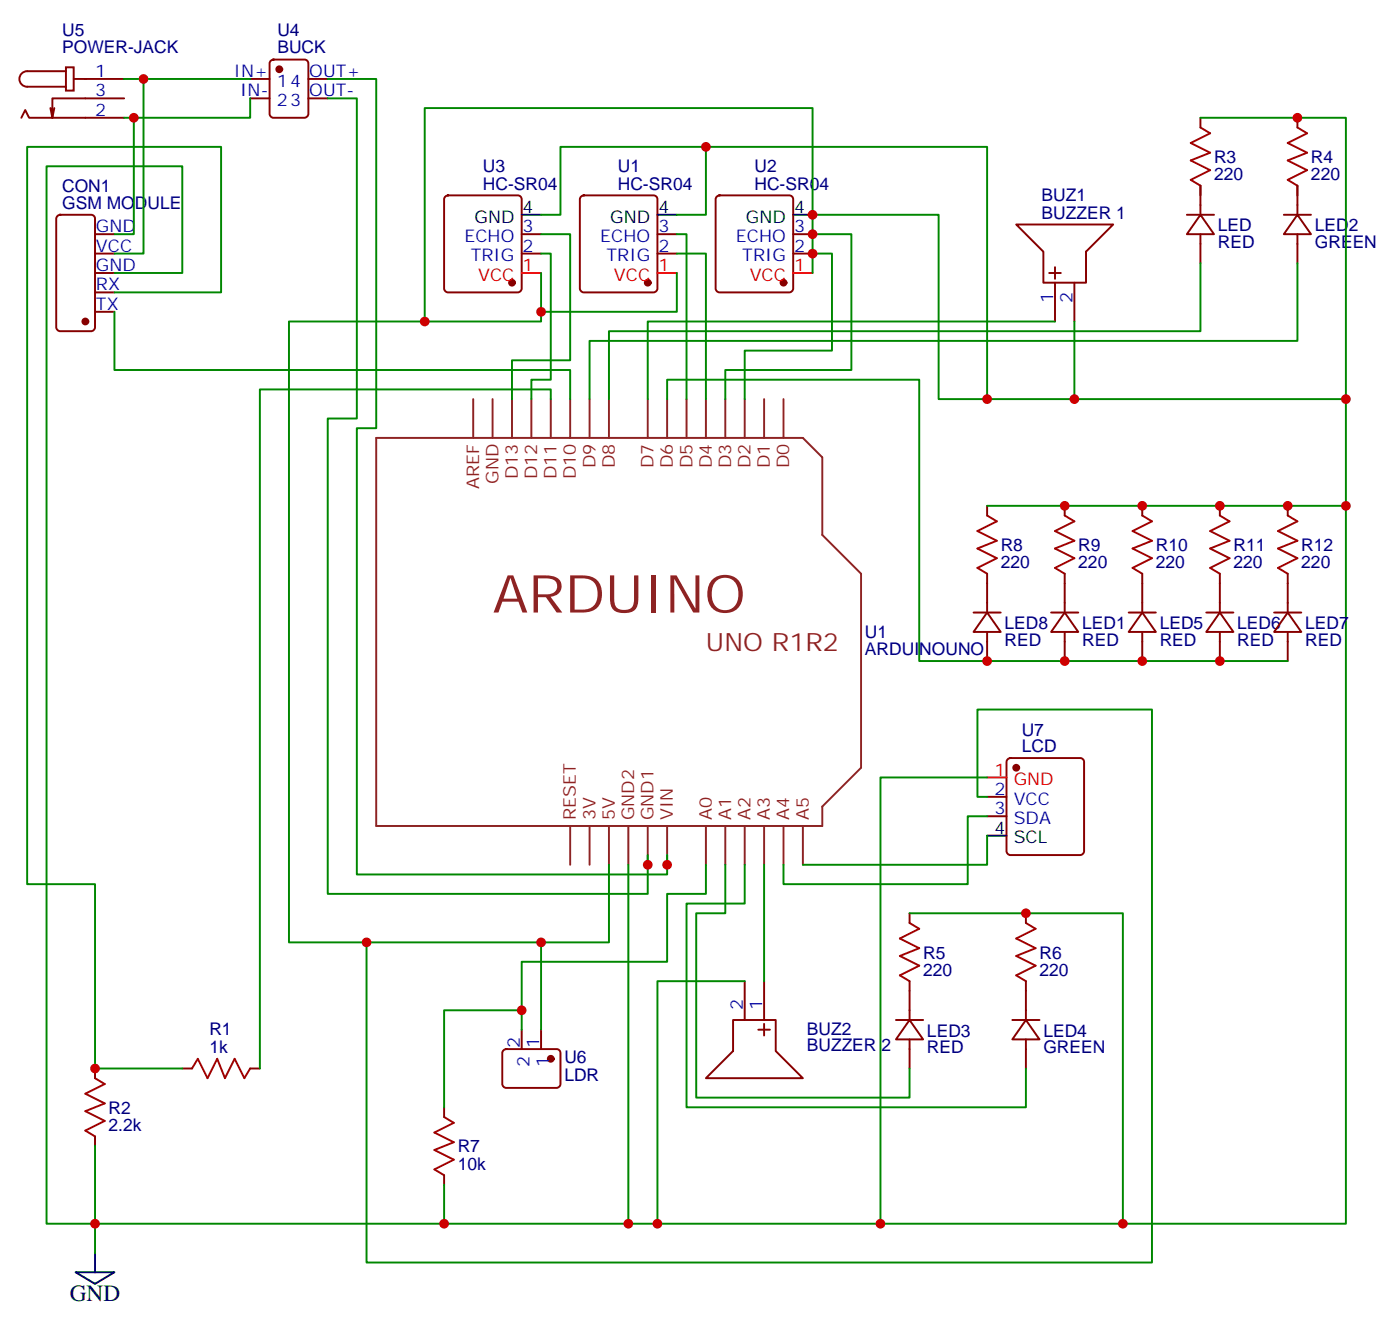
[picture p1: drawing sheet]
<svg xmlns="http://www.w3.org/2000/svg" width="255mm" height="241mm" viewBox="0 0 255 241" stroke-linecap="round" stroke-linejoin="round" font-family="sans-serif">
<g fill="none" stroke="#8c2424" stroke-width=".35">
<path d="M68.4 79.6h77.6l3.6 3.5v14.2l7 7v35.3l-7 7v3.6h-81.2zM86.1 72.6v7M89.6 72.6v7M93.1 72.6v7M96.7 72.6v7M100.2 72.6v7M103.7 72.6v7M107.2 72.6v7M110.8 72.6v7M117.8 72.6v7M121.4 72.6v7M124.9 72.6v7"/>
<path d="M128.4 72.6v7M131.9 72.6v7M135.5 72.6v7M139 72.6v7M142.5 72.6v7M103.7 150.2v7M107.2 150.2v7M110.8 150.2v7M114.3 150.2v7M117.8 150.2v7M121.4 150.2v7M128.4 150.2v7"/>
<path d="M131.9 150.2v7M135.5 150.2v7M139 150.2v7M142.5 150.2v7M146 150.2v7"/>
</g>
<g fill="none" stroke="#870000" stroke-width=".35">
<path d="M9.9 19.6l-.4 1.8M12 12.2h1.4v4.3h-1.4zM12 12.9h-7.1a1.41 1.41 0 0 0-1.4 1.5 1.41 1.41 0 0 0 1.4 1.4h7.1M13.4 14.4h9.2M22.6 17.9h-13.1v3.5l-.3-1.8M45.5 14.4h3.5M45.5 17.9h3.5M49.3 11l.4-.2h5.7a.71 .71 0 0 1 .7 .7v9.2a.76 .76 0 0 1-.7 .7h-5.7a.76 .76 0 0 1-.7-.7v-9.2zM56.1 14.4h3.5M56.1 17.9h3.5M3.9 21.4l.7-1.4 .7 1.4h17.3M10.5 39.3l.4-.2h5.7a.71 .71 0 0 1 .7 .7v19.7a.76 .76 0 0 1-.7 .7h-5.7a.76 .76 0 0 1-.7-.7v-19.7z"/>
<path d="M81 35.7l.5-.2h12.7a.71 .71 0 0 1 .7 .7v16.3a.76 .76 0 0 1-.7 .7h-12.7a.76 .76 0 0 1-.7-.7v-16.3zM105.7 35.7l.5-.2h12.7a.71 .71 0 0 1 .7 .7v16.3a.76 .76 0 0 1-.7 .7h-12.7a.76 .76 0 0 1-.7-.7v-16.3zM130.4 35.7l.5-.2h12.7a.71 .71 0 0 1 .7 .7v16.3a.76 .76 0 0 1-.7 .7h-12.7a.76 .76 0 0 1-.7-.7v-16.3zM215.9 39.1h4.9M218.4 39.1l2.4 3.5h-4.9zM218.4 21.4v1.8M218.4 33.8v5.3M233.5 39.1h5M236 39.1l2.5 3.5h-5zM236 21.4v1.8M236 33.8v5.3M17.3 46.1h3.5"/>
<path d="M17.3 42.6h3.5M17.3 56.7h3.5M17.3 53.2h3.5M17.3 49.6h3.5M94.9 46.1h3.5M94.9 42.6h3.5M119.6 46.1h3.5M119.6 42.6h3.5M144.3 46.1h3.5M144.3 42.6h3.5M184.9 40.8h17.6l-4.9 5v5.6h-7.8v-5.6zM190.9 49.6h2.1"/>
<path d="M191.9 48.6v2.1M191.9 51.4v7.1M195.4 51.4v7.1M218.4 42.6v5.3M236 42.6v5.3M179.6 92v1.7M193.7 92v1.7M207.8 92v1.7M221.9 92v1.7M234.2 92v1.7M177.1 111.4h4.9M179.6 111.4l2.4 3.5h-4.9z"/>
<path d="M179.6 104.3v7.1M179.6 114.9v5.3M191.2 111.4h4.9M193.7 111.4l2.4 3.5h-4.9zM193.7 104.3v7.1M193.7 114.9v5.3M205.3 111.4h5M207.8 111.4l2.5 3.5h-5zM207.8 104.3v7.1M207.8 114.9v5.3M219.4 111.4h5M221.9 111.4l2.5 3.5h-5z"/>
<path d="M221.9 104.3v7.1M221.9 114.9v5.3M231.8 111.4h4.9M234.2 111.4l2.5 3.5h-4.9zM234.2 104.3v7.1M234.2 114.9v5.3M183.3 138l.5-.2h12.7a.71 .71 0 0 1 .7 .7v16.3a.76 .76 0 0 1-.7 .7h-12.7a.76 .76 0 0 1-.7-.7v-16.3zM179.6 144.9h3.5M179.6 148.4h3.5M135.5 178.4v7.1M139 178.4v7.1M165.5 166.1v1.7"/>
<path d="M165.5 178.4v7.1M186.6 166.1v1.7M186.6 178.4v7.1M17.3 194.3v1.7M33.2 194.3h1.7M45.5 194.3h1.8M91.6 191l.5-.3h9.1a.71 .71 0 0 1 .8 .8v5.6a.76 .76 0 0 1-.8 .7h-9.1a.76 .76 0 0 1-.7-.7v-5.6zM94.9 187.2v3.5M98.4 187.2v3.5M133.3 185.5h7.8v5.6l4.9 4.9h-17.6l4.9-4.9zM137.9 187.2h2.2M139 186.2v2.1"/>
<path d="M163 185.5h4.9M165.5 185.5l2.4 3.5h-4.9zM165.5 189v5.3M184.1 185.5h5M186.6 185.5l2.5 3.5h-5zM186.6 189v5.3M17.3 206.6v1.8M80.8 201.3v1.8M80.8 213.7v1.7"/>
</g>
<g fill="#870000" stroke="#870000" stroke-width=".35">
<circle cx="93.1" cy="51.4" r=".53"/>
<circle cx="142.5" cy="51.4" r=".53"/>
<circle cx="117.8" cy="51.4" r=".53"/>
<circle cx="15.5" cy="58.5" r=".53"/>
<circle cx="50.8" cy="12.6" r=".53"/>
<circle cx="100.2" cy="192.5" r=".53"/>
<circle cx="184.9" cy="139.6" r=".53"/>
</g>
<path d="M94.9 49.6h3.5M119.6 49.6h3.5M144.3 49.6h3.5M179.6 141.4h3.5" fill="none" stroke="#f00" stroke-width=".35"/>
<path d="M94.9 39.1h3.5M119.6 39.1h3.5M144.3 39.1h3.5M179.6 151.9h3.5M13.8 231.3h7l-3.5 2.1zM17.3 227.8v3.5" fill="none" stroke="#000" stroke-width=".35"/>
<g fill="none" stroke="#008700" stroke-width=".35">
<path d="M22.6 14.4h3.5v31.7h-5.3M26.1 14.4h19.4M45.5 17.9v3.5h-21.2M59.6 14.4h8.8v63.5h-3.5v81.1h56.5v-3.5M59.6 17.9h5.3v58.2h-5.3v86.4h58.2v-7M22.6 21.4h1.7v21.2h-3.5M123.1 39.1h5.3v-12.4h51.2v45.9M128.4 26.7h-26.4v12.4h-3.6M147.8 39.1h22.9v33.5h24.7M218.4 21.4h26.4v201.1h-236.3v-192.3h24.7v19.4h-12.4M20.8 56.7v10.6h82.9v5.3M20.8 53.2h19.4v-26.5h-35.3v134.1h12.4v33.5h15.9"/>
<path d="M98.4 46.1h1.8v22.9h-3.5v3.6M98.4 42.6h5.3v22.9h-10.6v7.1M98.4 49.6v8.9h-45.8v112.8h58.2v-14.1M123.1 42.6h1.8v30M123.1 46.1h5.3v26.5M123.1 49.6v7.1h-24.7M147.8 42.6h7.1v24.7h-23v5.3M147.8 46.1h3.5v17.6h-15.8v8.9M147.8 49.6v-30h-70.5v38.9M191.9 58.5h-74.1v14.1M195.4 58.5v14.1h49.4M218.4 47.9v12.3h-107.6v12.4"/>
<path d="M236 47.9v14.1h-128.8v10.6M100.2 72.6v-1.8h-52.9v123.5M121.4 72.6v-3.6h45.8v51.2h67M179.6 92h65.2M114.3 157.2v65.3M128.4 157.2v5.3h-7v12.4h-26.5v8.8M131.9 157.2v8.9h-5.3v33.5h38.9v-5.3M135.5 157.2v7.1h-10.6v37h61.7v-7M139 157.2v21.2M179.6 148.4h-3.6v12.4h-33.5v-3.6M179.6 151.9v5.3h-33.6M179.6 141.4h-19.4v81.1"/>
<path d="M179.6 144.9h-1.8v-15.9h31.7v100.6h-142.8v-58.3M98.4 171.3v15.9M135.5 178.4h-15.9v44.1M165.5 166.1h38.8v56.4M94.9 187.2v-3.5h-14.1v17.6M17.3 208.4v19.4M80.8 215.4v7.1"/>
</g>
<path d="M218.4 23.2l1.7 1-3.5 1.8 3.5 1.8-3.5 1.4 3.5 1.7-3.5 1.8 1.8 1.1M236 23.2l1.8 1-3.6 1.8 3.6 1.8-3.6 1.4 3.6 1.7-3.6 1.8 1.8 1.1M179.6 93.7l1.7 1.1-3.5 1.8 3.5 1.7-3.5 1.4 3.5 1.8-3.5 1.8 1.8 1M193.7 93.7l1.7 1.1-3.5 1.8 3.5 1.7-3.5 1.4 3.5 1.8-3.5 1.8 1.8 1M207.8 93.7l1.7 1.1-3.5 1.8 3.5 1.7-3.5 1.4 3.5 1.8-3.5 1.8 1.8 1M221.9 93.7l1.8 1.1-3.6 1.8 3.6 1.7-3.6 1.4 3.6 1.8-3.6 1.8 1.8 1M234.2 93.7l1.8 1.1-3.5 1.8 3.5 1.7-3.5 1.4 3.5 1.8-3.5 1.8 1.7 1M165.5 167.8l1.7 1.1-3.5 1.7 3.5 1.8-3.5 1.4 3.5 1.8-3.5 1.7 1.8 1.1M186.6 167.8l1.8 1.1-3.5 1.7 3.5 1.8-3.5 1.4 3.5 1.8-3.5 1.7 1.7 1.1M17.3 196l1.7 1.1-3.5 1.8 3.5 1.7-3.5 1.4 3.5 1.8-3.5 1.8 1.8 1M34.9 194.3l1.1-1.8 1.7 3.5 1.8-3.5 1.4 3.5 1.8-3.5 1.7 3.5 1.1-1.7M80.8 203.1l1.7 1.1-3.5 1.7 3.5 1.8-3.5 1.4 3.5 1.8-3.5 1.7 1.8 1.1" fill="none" stroke="#a10000" stroke-width=".35"/>
<g fill="#c00">
<circle cx="26.1" cy="14.4" r=".88"/>
<circle cx="24.3" cy="21.4" r=".88"/>
<circle cx="121.4" cy="157.2" r=".88"/>
<circle cx="117.8" cy="157.2" r=".88"/>
<circle cx="17.3" cy="194.3" r=".88"/>
<circle cx="17.3" cy="222.5" r=".88"/>
<circle cx="236" cy="21.4" r=".88"/>
<circle cx="204.3" cy="222.5" r=".88"/>
<circle cx="186.6" cy="166.1" r=".88"/>
<circle cx="119.6" cy="222.5" r=".88"/>
<circle cx="244.8" cy="72.6" r=".88"/>
<circle cx="195.4" cy="72.6" r=".88"/>
<circle cx="179.6" cy="72.6" r=".88"/>
<circle cx="80.8" cy="222.5" r=".88"/>
<circle cx="244.8" cy="92" r=".88"/>
<circle cx="193.7" cy="92" r=".88"/>
<circle cx="207.8" cy="92" r=".88"/>
<circle cx="221.9" cy="92" r=".88"/>
<circle cx="234.2" cy="92" r=".88"/>
<circle cx="193.7" cy="120.2" r=".88"/>
<circle cx="207.8" cy="120.2" r=".88"/>
<circle cx="221.9" cy="120.2" r=".88"/>
<circle cx="179.6" cy="120.2" r=".88"/>
<circle cx="98.4" cy="56.7" r=".88"/>
<circle cx="77.3" cy="58.5" r=".88"/>
<circle cx="147.8" cy="42.6" r=".88"/>
<circle cx="147.8" cy="46.1" r=".88"/>
<circle cx="147.8" cy="39.1" r=".88"/>
<circle cx="160.2" cy="222.5" r=".88"/>
<circle cx="114.3" cy="222.5" r=".88"/>
<circle cx="94.9" cy="183.7" r=".88"/>
<circle cx="98.4" cy="171.3" r=".88"/>
<circle cx="66.7" cy="171.3" r=".88"/>
<circle cx="128.4" cy="26.7" r=".88"/>
</g>
<text font-size="9.5" fill="#8d2323" x="89.6" y="111.4">ARDUINO</text>
<text font-size="4.6" fill="#8d2323" x="128.4" y="118.4">UNO R1R2</text>
<text font-size="4.2" x="12.7" y="236.6">GND</text>
<g font-size="3.2" fill="#000080">
<text x="11.3" y="9.7">POWER-JACK</text>
<text x="11.3" y="6.5">U5</text>
<text x="50.5" y="9.7">BUCK</text>
<text x="50.5" y="6.5">U4</text>
<text x="220.8" y="29.7">R3</text>
<text x="238.5" y="29.7">R4</text>
<text x="11.3" y="34.8">CON1</text>
<text x="87.9" y="34.5">HC-SR04</text>
<text x="87.9" y="31.3">U3</text>
<text x="112.4" y="34.5">HC-SR04</text>
<text x="112.4" y="31.3">U1</text>
<text x="137.2" y="34.5">HC-SR04</text>
<text x="137.2" y="31.3">U2</text>
<text x="220.8" y="32.8">220</text>
<text x="238.5" y="32.8">220</text>
<text x="11.3" y="38">GSM MODULE</text>
<text x="189.5" y="39.8">BUZZER 1</text>
<text x="189.5" y="36.6">BUZ1</text>
<text x="221.5" y="45.1">RED</text>
<text x="221.5" y="42.1">LED</text>
<text x="239.2" y="45.1">GREEN</text>
<text x="239.2" y="42.1">LED2</text>
<text x="182" y="100.2">R8</text>
<text x="196.1" y="100.2">R9</text>
<text x="210.3" y="100.2">R10</text>
<text x="224.4" y="100.2">R11</text>
<text x="236.7" y="100.2">R12</text>
<text x="182" y="103.3">220</text>
<text x="196.1" y="103.3">220</text>
<text x="210.3" y="103.3">220</text>
<text x="224.4" y="103.3">220</text>
<text x="236.7" y="103.3">220</text>
<text x="157.3" y="119.1">ARDUINOUNO</text>
<text x="157.3" y="116">U1</text>
<text x="182.7" y="117.4">RED</text>
<text x="182.7" y="114.4">LED8</text>
<text x="196.8" y="117.4">RED</text>
<text x="196.8" y="114.4">LED1</text>
<text x="211" y="117.4">RED</text>
<text x="211" y="114.4">LED5</text>
<text x="225.1" y="117.4">RED</text>
<text x="225.1" y="114.4">LED6</text>
<text x="237.4" y="117.4">RED</text>
<text x="237.4" y="114.4">LED7</text>
<text x="185.9" y="136.8">LCD</text>
<text x="185.9" y="133.7">U7</text>
<text x="167.9" y="177.4">220</text>
<text x="167.9" y="174.3">R5</text>
<text x="189.1" y="177.4">220</text>
<text x="189.1" y="174.3">R6</text>
<text x="38.1" y="191.5">1k</text>
<text x="38.1" y="188.2">R1</text>
<text x="146.8" y="191.2">BUZZER 2</text>
<text x="146.8" y="188.1">BUZ2</text>
<text x="168.6" y="191.5">RED</text>
<text x="168.6" y="188.5">LED3</text>
<text x="189.8" y="191.5">GREEN</text>
<text x="189.8" y="188.5">LED4</text>
<text x="102.7" y="196.5">LDR</text>
<text x="102.7" y="193.3">U6</text>
<text x="19.8" y="202.5">R2</text>
<text x="19.8" y="205.7">2.2k</text>
<text x="83.3" y="209.5">R7</text>
<text x="83.3" y="212.7">10k</text>
</g>
<g font-size="3.2" fill="#00f">
<text x="17.3" y="14">1</text>
<text x="17.3" y="17.5">3</text>
<text x="42.6" y="14">IN+</text>
<text x="43.7" y="17.5">IN-</text>
<text x="50.3" y="15.8">14</text>
<text x="56.3" y="17.5">OUT-</text>
<text x="56.3" y="14">OUT+</text>
<text x="17.3" y="21.1">2</text>
<text x="50.3" y="19.3">23</text>
<text x="17.5" y="45.8">VCC</text>
<text x="17.5" y="42.2">GND</text>
<text x="84.5" y="44">ECHO</text>
<text x="85.6" y="47.5">TRIG</text>
<text x="95.1" y="45.8">2</text>
<text x="95.1" y="42.2">3</text>
<text x="109.2" y="44">ECHO</text>
<text x="110.3" y="47.5">TRIG</text>
<text x="119.8" y="45.8">2</text>
<text x="119.8" y="42.2">3</text>
<text x="133.9" y="44">ECHO</text>
<text x="135" y="47.5">TRIG</text>
<text x="144.5" y="45.8">2</text>
<text x="144.5" y="42.2">3</text>
<text x="17.5" y="52.8">RX</text>
<text x="17.5" y="49.3">GND</text>
<text x="17.5" y="56.3">TX</text>
<text x="191.6" y="55.2" transform="rotate(-90 191.6 55.2)">1</text>
<text x="195.1" y="55.2" transform="rotate(-90 195.1 55.2)">2</text>
<text x="180.9" y="144.5">2</text>
<text x="180.9" y="148.1">3</text>
<text x="184.4" y="146.3">VCC</text>
<text x="184.4" y="149.8">SDA</text>
<text x="135.1" y="183.7" transform="rotate(-90 135.1 183.7)">2</text>
<text x="138.6" y="183.7" transform="rotate(-90 138.6 183.7)">1</text>
<text x="94.5" y="190.6" transform="rotate(-90 94.5 190.6)">2</text>
<text x="98.1" y="190.6" transform="rotate(-90 98.1 190.6)">1</text>
<text x="96.3" y="194.1" transform="rotate(-90 96.3 194.1)">2</text>
<text x="99.8" y="194.1" transform="rotate(-90 99.8 194.1)">1</text>
</g>
<g font-size="3.2">
<text x="86.3" y="40.5">GND</text>
<text x="95.1" y="38.7">4</text>
<text x="111" y="40.5">GND</text>
<text x="119.8" y="38.7">4</text>
<text x="135.7" y="40.5">GND</text>
<text x="144.5" y="38.7">4</text>
<text x="180.9" y="151.6">4</text>
<text x="184.4" y="153.4">SCL</text>
</g>
<g font-size="3.2" fill="#f00">
<text x="87" y="51">VCC</text>
<text x="95.1" y="49.3">1</text>
<text x="111.7" y="51">VCC</text>
<text x="119.8" y="49.3">1</text>
<text x="136.4" y="51">VCC</text>
<text x="144.5" y="49.3">1</text>
<text x="180.9" y="141">1</text>
<text x="184.4" y="142.8">GND</text>
</g>
<g font-size="3.2" fill="#8d2323">
<text x="87.1" y="88.9" transform="rotate(-90 87.1 88.9)">AREF</text>
<text x="90.7" y="88" transform="rotate(-90 90.7 88)">GND</text>
<text x="94.2" y="87.2" transform="rotate(-90 94.2 87.2)">D13</text>
<text x="97.7" y="87.2" transform="rotate(-90 97.7 87.2)">D12</text>
<text x="101.2" y="87.2" transform="rotate(-90 101.2 87.2)">D11</text>
<text x="104.8" y="87.2" transform="rotate(-90 104.8 87.2)">D10</text>
<text x="108.3" y="85.1" transform="rotate(-90 108.3 85.1)">D9</text>
<text x="111.8" y="85.1" transform="rotate(-90 111.8 85.1)">D8</text>
<text x="118.9" y="85.1" transform="rotate(-90 118.9 85.1)">D7</text>
<text x="122.4" y="85.1" transform="rotate(-90 122.4 85.1)">D6</text>
<text x="125.9" y="85.1" transform="rotate(-90 125.9 85.1)">D5</text>
<text x="129.5" y="85.1" transform="rotate(-90 129.5 85.1)">D4</text>
<text x="133" y="85.1" transform="rotate(-90 133 85.1)">D3</text>
<text x="136.5" y="85.1" transform="rotate(-90 136.5 85.1)">D2</text>
<text x="140.1" y="85.1" transform="rotate(-90 140.1 85.1)">D1</text>
<text x="143.6" y="85.1" transform="rotate(-90 143.6 85.1)">D0</text>
<text x="104.8" y="149.1" transform="rotate(-90 104.8 149.1)">RESET</text>
<text x="108.3" y="149.1" transform="rotate(-90 108.3 149.1)">3V</text>
<text x="111.8" y="149.1" transform="rotate(-90 111.8 149.1)">5V</text>
<text x="115.4" y="149.1" transform="rotate(-90 115.4 149.1)">GND2</text>
<text x="118.9" y="149.1" transform="rotate(-90 118.9 149.1)">GND1</text>
<text x="122.4" y="149.1" transform="rotate(-90 122.4 149.1)">VIN</text>
<text x="129.5" y="149.1" transform="rotate(-90 129.5 149.1)">A0</text>
<text x="133" y="149.1" transform="rotate(-90 133 149.1)">A1</text>
<text x="136.5" y="149.1" transform="rotate(-90 136.5 149.1)">A2</text>
<text x="140.1" y="149.1" transform="rotate(-90 140.1 149.1)">A3</text>
<text x="143.6" y="149.1" transform="rotate(-90 143.6 149.1)">A4</text>
<text x="147.1" y="149.1" transform="rotate(-90 147.1 149.1)">A5</text>
</g>
</svg>
